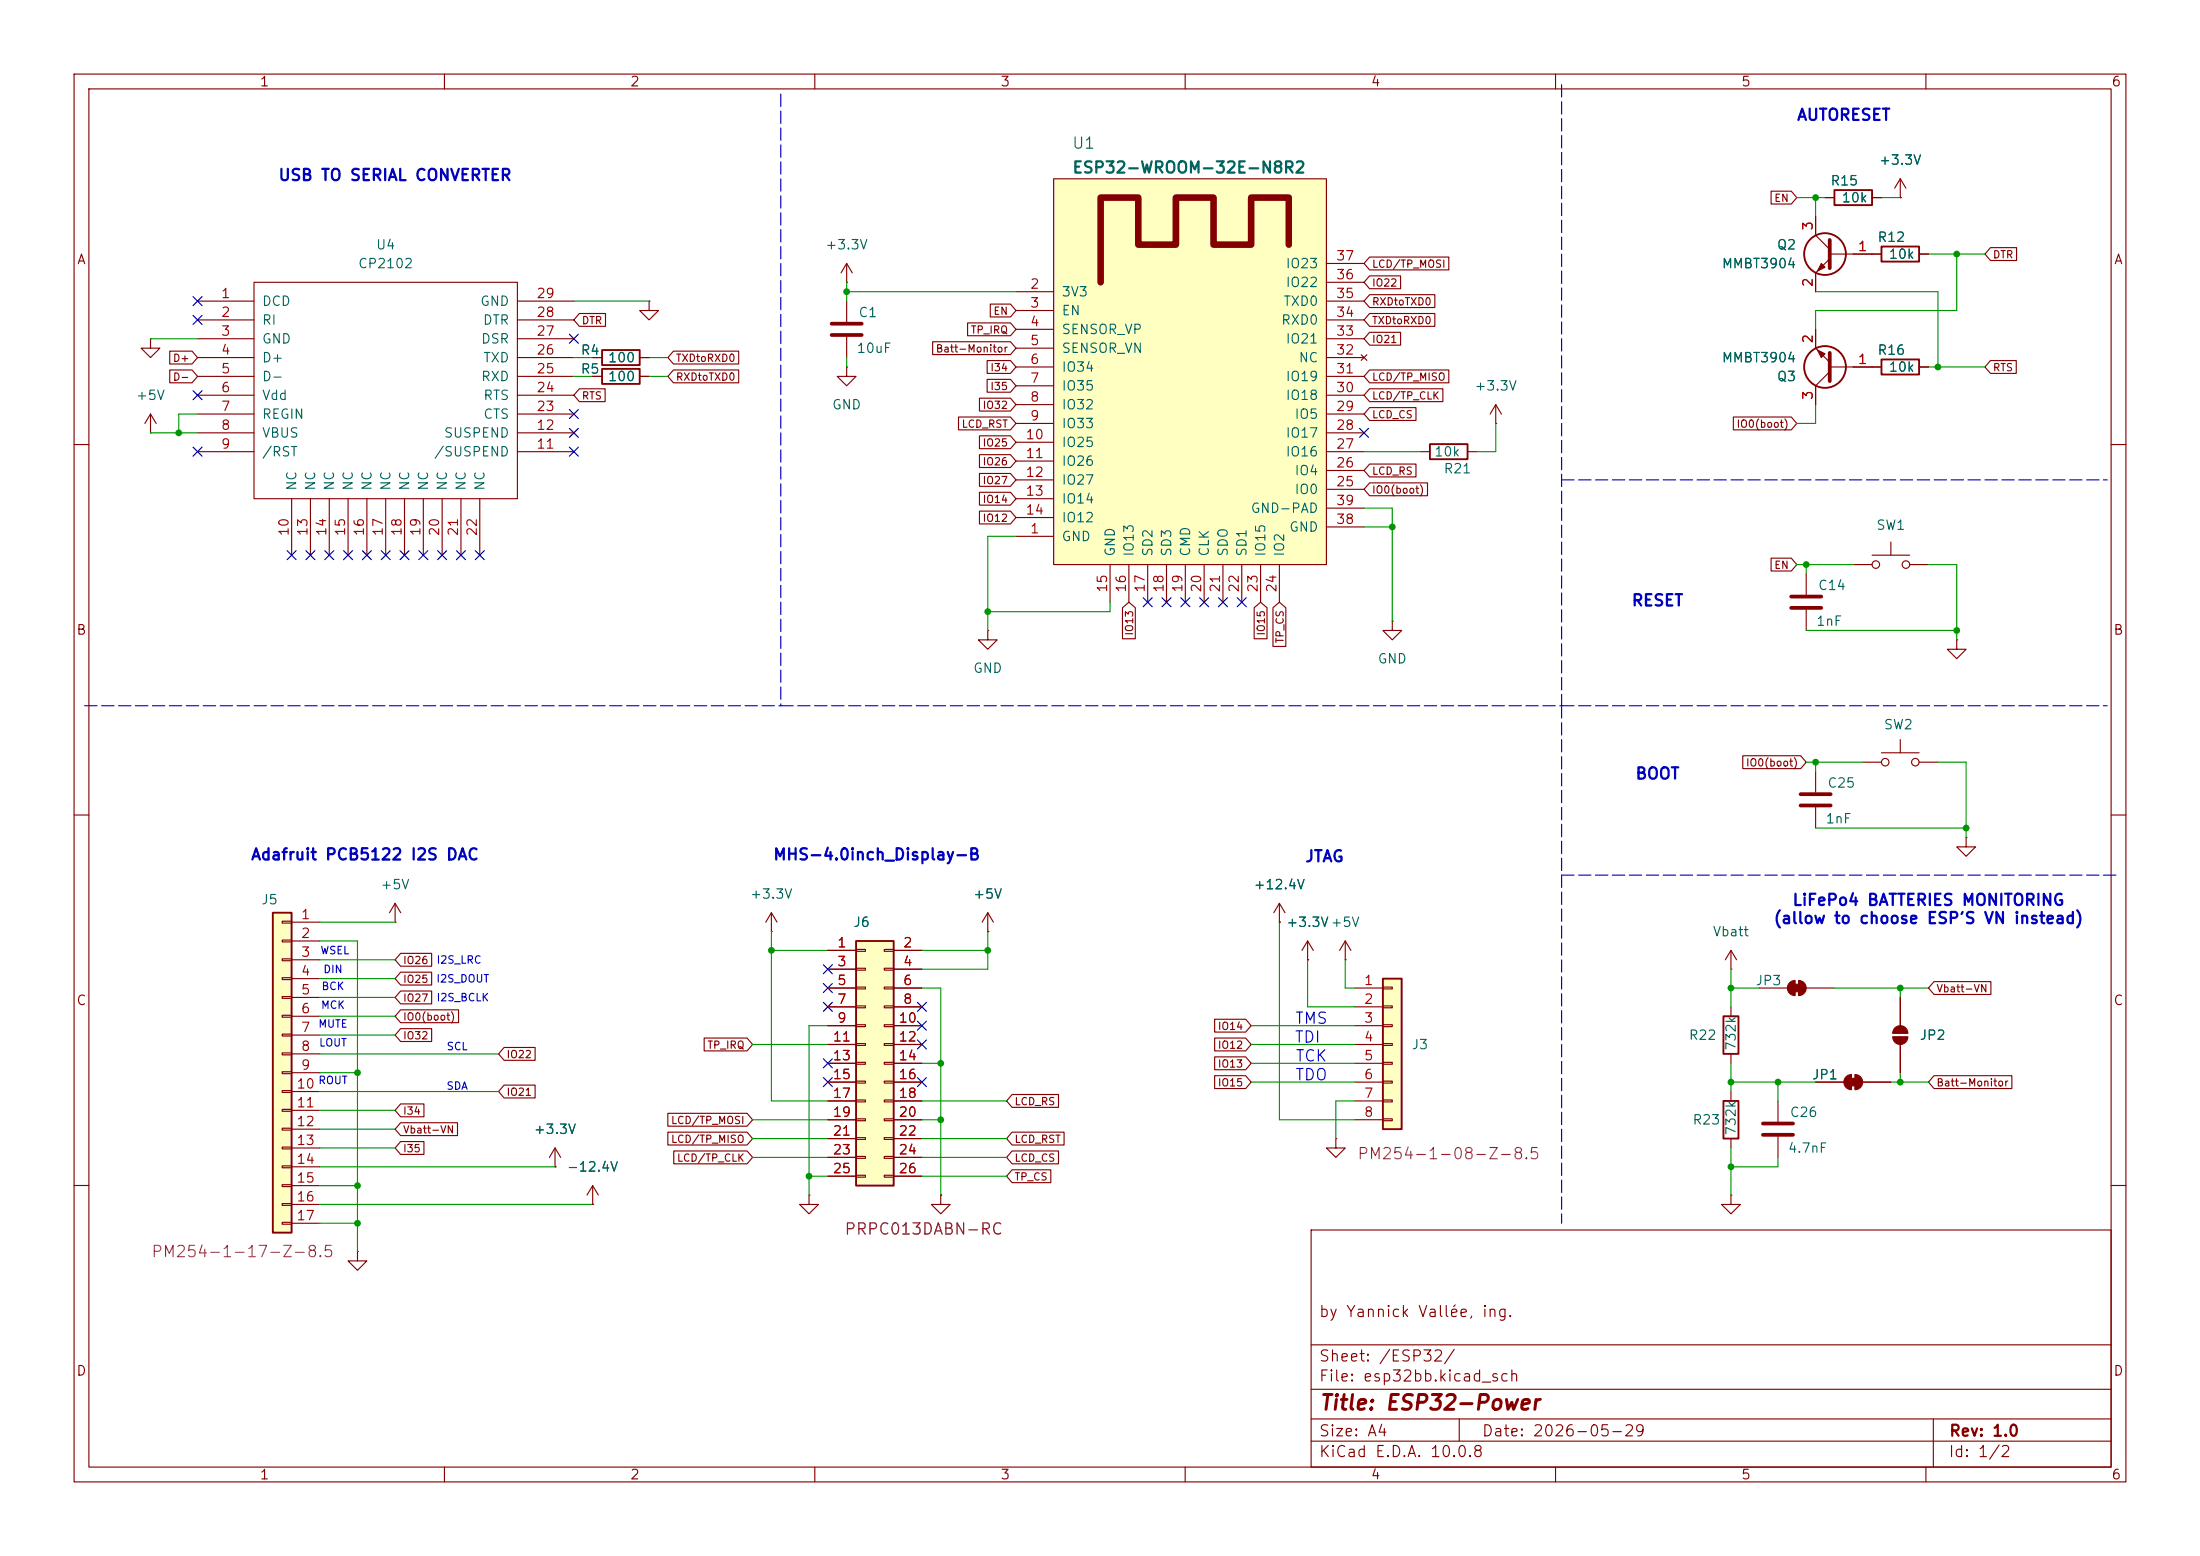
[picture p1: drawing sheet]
<svg xmlns="http://www.w3.org/2000/svg" width="297mm" height="210mm" viewBox="0 0 297 210" stroke-linecap="round" stroke-linejoin="round" font-family="sans-serif">
<g fill="none" stroke="#840000" stroke-width=".15">
<path d="M10 10h277v190h-277zM12 12h273v186h-273zM60 10v2M110 10v2M160 10v2M210 10v2M260 10v2M10 60h2M285 60h2M10 110h2M285 110h2M10 160h2"/>
<path d="M177 166h108v32h-108zM285 160h2M60 198v2M110 198v2M160 198v2M177 194.5h108M177 191.5h108M177 187.5h108M177 181.5h108M197 191.5v3M210 198v2M260 198v2"/>
<path d="M261 191.5v6.5"/>
</g>
<path d="M36.8 123.2h2.6v43.2h-2.6z" fill="#ffffc2"/>
<g fill="none" stroke="#840000" stroke-width=".25">
<path d="M247.6 25.7h5.1v2h-5.1zM254 33.3h5.1v2h-5.1zM81.3 47.2h5.1v2.1h-5.1zM81.3 49.8h5.1v2h-5.1zM254 48.5h5.1v2h-5.1zM36.8 123.2h2.6v43.2h-2.6zM232.7 137.2h2v5h-2zM232.7 148.6h2v5.1h-2z"/>
<circle cx="246.4" cy="34.3" r="2.82"/>
<circle cx="246.4" cy="49.5" r="2.82"/>
</g>
<g fill="none" stroke="#840000" stroke-width=".15">
<path d="M34.3 38.1h35.5v29.2h-35.5zM114.3 38.1h.1M114.3 35.6v2.5M114.3 35.6l-.8 1.2M114.3 35.6l.8 1.2M245.1 29.2v2.6l1.9 1.9M246.4 26.7h1.2M247 34.9l-1.9 1.9v2.6M247 34.3h7M252.7 26.7h1.3M256.5 26.7h.1M256.5 24.1v2.6"/>
<path d="M256.5 24.1l-.7 1.3M256.5 24.1l.8 1.3M259.1 34.3h1.2M20.3 58.4h.1M20.3 45.7v1.3h1.3l-1.3 1.3-1.3-1.3h1.3M20.3 45.7h.1M20.3 55.9l-.7 1.3M20.3 55.9l.8 1.3M20.3 55.9v2.5M26.7 40.6h7.6M26.7 43.2h7.6M26.7 45.7h7.6"/>
<path d="M26.7 48.3h7.6M26.7 50.8h7.6M26.7 53.3h7.6M26.7 55.9h7.6M26.7 58.4h7.6M69.8 40.6h7.7M69.8 43.2h7.7M69.8 45.7h7.7M69.8 48.3h7.7M69.8 50.8h7.7M69.8 53.3h7.7M69.8 55.9h7.7"/>
<path d="M69.8 58.4h7.7M80 48.3h1.3M80 50.8h1.3M86.4 48.3h1.2M86.4 50.8h1.2M87.6 40.6v1.3h1.3l-1.3 1.3-1.2-1.3h1.2M87.6 40.6h.1M114.3 49.5v1.3h1.3l-1.3 1.3-1.3-1.3h1.3M114.3 49.5h.1M114.3 40.6v2.8M114.3 45.5v2.8M201.9 57.2h.1"/>
<path d="M201.9 54.6l-.7 1.3M201.9 54.6l.8 1.3M201.9 54.6v2.6M245.1 44.5v2.5l1.9 1.9M247 50.2l-1.9 1.9v2.5M247 49.5h7M259.1 49.5h1.2M26.7 61h7.6M39.4 67.3v7.6M41.9 67.3v7.6M44.4 67.3v7.6M47 67.3v7.6"/>
<path d="M49.5 67.3v7.6M52.1 67.3v7.6M54.6 67.3v7.6M57.1 67.3v7.6M59.7 67.3v7.6M62.2 67.3v7.6M64.8 67.3v7.6M69.8 61h7.7M243.8 77.5v2.8M250.2 76.2h2.5M252.7 74.9h5.1M255.3 73.2v1.7"/>
<path d="M257.8 76.2h2.5M133.3 85.1v1.3h1.3l-1.3 1.2-1.2-1.2h1.2M133.3 85.1h.1M243.8 82.3v2.8M256.5 99.8v1.8M264.2 86.4v1.2h1.2l-1.2 1.3-1.3-1.3h1.3M264.2 86.4h.1M245.1 104.1v2.8M245.1 109v2.8M251.5 102.9h2.5M254 101.6h5.1M259.1 102.9h2.5"/>
<path d="M265.4 113v1.3h1.3l-1.3 1.3-1.2-1.3h1.2M265.4 113h.1M38.1 124.3h1.3v.3h-1.3zM38.1 126.9h1.3v.2h-1.3zM38.1 129.4h1.3v.3h-1.3zM38.1 132h1.3v.2h-1.3zM38.1 134.5h1.3v.2h-1.3zM38.1 137h1.3v.3h-1.3zM38.1 139.6h1.3v.2h-1.3zM39.4 124.5h3.8M39.4 127h3.8M39.4 129.5h3.8"/>
<path d="M39.4 132.1h3.8M39.4 134.6h3.8M39.4 137.2h3.8M39.4 139.7h3.8M104.1 125.7h.1M104.1 123.2l-.7 1.3M104.1 123.2l.8 1.3M104.1 123.2v2.5M133.3 125.7h.1M133.3 123.2l-.7 1.3M133.3 123.2l.8 1.3M133.3 123.2v2.5"/>
<path d="M172.7 124.5h.1M172.7 121.9l-.7 1.3M172.7 121.9l.8 1.3M172.7 121.9v2.6M176.5 129.5h.1M176.5 127l-.7 1.3M176.5 127l.8 1.3M176.5 127v2.5M181.6 129.5h.1M181.6 127l-.8 1.3M181.6 127l.8 1.3M181.6 127v2.5"/>
<path d="M233.7 130.8h.1M233.7 128.3v2.5M233.7 135.9v1.3M233.7 128.3l-.8 1.2M233.7 128.3l.7 1.2M237.5 133.4h3.8M242.3 132.3v2.1M242.8 132.3v2.1M243.8 133.4h3.8M255.5 140h2.1M255.5 139.4h2.1M256.5 134.6v3.8"/>
<path d="M38.1 142.1h1.3v.3h-1.3zM38.1 144.7h1.3v.2h-1.3zM38.1 147.2h1.3v.2h-1.3zM38.1 149.7h1.3v.3h-1.3zM38.1 152.3h1.3v.2h-1.3zM38.1 154.8h1.3v.3h-1.3zM38.1 157.4h1.3v.2h-1.3zM38.1 159.9h1.3v.2h-1.3zM39.4 142.2h3.8M39.4 144.8h3.8M39.4 147.3h3.8M39.4 149.9h3.8"/>
<path d="M39.4 152.4h3.8M39.4 154.9h3.8M39.4 157.5h3.8M74.9 157.5h.1M74.9 154.9l-.7 1.3M74.9 154.9l.8 1.3M74.9 154.9v2.6M233.7 142.2v1.3M233.7 147.3v1.3M233.7 153.7v1.2M240 148.6v2.8M240 153.4v2.8"/>
<path d="M245.1 146.1h3.8M249.9 145v2.1M250.4 145v2.1M251.5 146.1h3.8M256.5 141v3.8M38.1 162.4h1.3v.3h-1.3zM38.1 165h1.3v.2h-1.3zM39.4 160h3.8M39.4 162.6h3.8M39.4 165.1h3.8M48.3 168.9v1.3h1.2l-1.2 1.3-1.3-1.3h1.3M48.3 168.9h.1"/>
<path d="M80 162.6h.1M80 160l-.8 1.3M80 160l.8 1.3M80 160v2.6M233.7 161.3v1.3h1.2l-1.2 1.2-1.3-1.2h1.3M233.7 161.3h.1"/>
<circle cx="253.2" cy="76.2" r=".51"/>
<circle cx="257.3" cy="76.2" r=".51"/>
<circle cx="254.5" cy="102.9" r=".51"/>
<circle cx="258.6" cy="102.9" r=".51"/>
</g>
<path d="M247 32.4v3.8M112.3 43.7h4M112.3 45.2h4M247 47.6v3.8M241.8 80.5h4.1M241.8 82h4.1M243.1 107.2h4M243.1 108.7h4M238 151.6h4.1M238 153.2h4.1" fill="none" stroke="#840000" stroke-width=".51"/>
<g fill="#840000" stroke="#840000" stroke-width=".15">
<path d="M242.1 132.8h1v1.1h-1z"/>
<path d="M241.6 132.6l.4-.2 .3-.1v2.1a1.02 1.02 0 0 1-.9-.7 1.02 1.02 0 0 1 .2-1.1z"/>
<path d="M242.8 132.3a1.02 1.02 0 0 1 1 1.1 1.02 1.02 0 0 1-1 1z"/>
<path d="M249.7 145.5h1v1.1h-1z"/>
<path d="M249.2 145.3l.4-.2 .3-.1v2.1a1.02 1.02 0 0 1-.9-.7 1.02 1.02 0 0 1 .2-1.1z"/>
<path d="M250.4 145a1.02 1.02 0 0 1 1.1 1.1 1.02 1.02 0 0 1-1.1 1z"/>
<path d="M255.5 140h2.1a1.02 1.02 0 0 1-1.1 1 1.02 1.02 0 0 1-1-1z"/>
<path d="M255.8 138.7a1.02 1.02 0 0 1 1.1-.2 1.02 1.02 0 0 1 .7 .9h-2.1l.1-.4z"/>
<path d="M245.4 47.2l1 .6-.5 .5z"/>
<path d="M245.9 35.6l.5 .5-1 .5z"/>
</g>
<path d="M142.2 24.1h36.9v52.1h-36.9z" fill="#ffffc2"/>
<g fill="none" stroke="#840000" stroke-width=".15">
<path d="M137.2 39.4h5M142.2 24.1h36.9v52.1h-36.9zM179.1 38.1h5M179.1 35.6h5M137.2 41.9h5M137.2 44.5h5M137.2 47h5M137.2 49.5h5M137.2 52.1h5M137.2 54.6h5M137.2 57.2h5M137.2 59.7h5"/>
<path d="M179.1 58.4h5M179.1 55.9h5M179.1 53.3h5M179.1 50.8h5M179.1 48.3h5M179.1 45.7h5M179.1 43.2h5M179.1 40.6h5M183.8 47.9l.7 .7M184.5 47.9l-.7 .7M137.2 72.4h5M137.2 62.2h5"/>
<path d="M137.2 64.8h5M137.2 67.3h5M137.2 69.9h5M149.9 76.2v5.1M152.4 76.2v5.1M154.9 76.2v5.1M157.5 76.2v5.1M160 76.2v5.1M162.6 76.2v5.1M165.1 76.2v5.1M167.6 76.2v5.1M170.2 76.2v5.1"/>
<path d="M172.7 76.2v5.1M179.1 66h5M179.1 63.5h5M179.1 61h5M179.1 71.1h5M179.1 68.6h5M191.8 61h1.2M198.1 61h1.3M188 83.8v1.3h1.2l-1.2 1.3-1.3-1.3h1.3M188 83.8h.1M53.3 124.5h.1M53.3 121.9l-.7 1.3"/>
<path d="M53.3 121.9l.8 1.3M53.3 121.9v2.6M180.3 153.7v1.2h1.3l-1.3 1.3-1.2-1.3h1.2M180.3 153.7h.1M109.2 161.3v1.3h1.3l-1.3 1.2-1.3-1.2h1.3M109.2 161.3h.1"/>
</g>
<path d="M174 33v-6.3h-5.1v6.3h-5.1v-6.3h-5.1v6.3h-5v-6.3h-5.1v11.4" fill="none" stroke="#840000" stroke-width=".89"/>
<path d="M193 59.9h5.1v2.1h-5.1z" fill="none" stroke="#840000" stroke-width=".25"/>
<path d="M115.6 127h5v33h-5z" fill="#ffffc2"/>
<path d="M115.6 127h5v33h-5z" fill="none" stroke="#840000" stroke-width=".25"/>
<g fill="none" stroke="#840000" stroke-width=".15">
<path d="M111.8 128.3h3.8M111.8 130.8h3.8M111.8 133.4h3.8M111.8 135.9h3.8M111.8 138.4h3.8M115.6 128.1h1.2v.3h-1.2zM115.6 130.7h1.2v.2h-1.2zM115.6 133.2h1.2v.3h-1.2zM115.6 135.8h1.2v.2h-1.2zM115.6 138.3h1.2v.3h-1.2zM119.4 128.1h1.2v.3h-1.2zM119.4 130.7h1.2v.2h-1.2z"/>
<path d="M119.4 133.2h1.2v.3h-1.2zM119.4 135.8h1.2v.2h-1.2zM119.4 138.3h1.2v.3h-1.2zM120.6 128.3h3.9M120.6 130.8h3.9M120.6 133.4h3.9M120.6 135.9h3.9M120.6 138.4h3.9M111.8 141h3.8M111.8 143.5h3.8M111.8 146.1h3.8M111.8 148.6h3.8"/>
<path d="M111.8 151.1h3.8M111.8 153.7h3.8M111.8 156.2h3.8M111.8 158.8h3.8M115.6 140.8h1.2v.3h-1.2zM115.6 143.4h1.2v.2h-1.2zM115.6 145.9h1.2v.3h-1.2zM115.6 148.5h1.2v.2h-1.2zM115.6 151h1.2v.3h-1.2zM115.6 153.5h1.2v.3h-1.2zM115.6 156.1h1.2v.2h-1.2zM115.6 158.6h1.2v.3h-1.2z"/>
<path d="M119.4 140.8h1.2v.3h-1.2zM119.4 143.4h1.2v.2h-1.2zM119.4 145.9h1.2v.3h-1.2zM119.4 148.5h1.2v.2h-1.2zM119.4 151h1.2v.3h-1.2zM119.4 153.5h1.2v.3h-1.2zM119.4 156.1h1.2v.2h-1.2zM119.4 158.6h1.2v.3h-1.2zM120.6 141h3.9M120.6 143.5h3.9M120.6 146.1h3.9M120.6 148.6h3.9"/>
<path d="M120.6 151.1h3.9M120.6 153.7h3.9M120.6 156.2h3.9M120.6 158.8h3.9M127 161.3v1.3h1.3l-1.3 1.2-1.3-1.2h1.3M127 161.3h.1"/>
</g>
<path d="M186.7 132.1h2.5v20.3h-2.5z" fill="#ffffc2"/>
<path d="M186.7 132.1h2.5v20.3h-2.5z" fill="none" stroke="#840000" stroke-width=".25"/>
<g fill="none" stroke="#840000" stroke-width=".15">
<path d="M184.9 34.7h10.7v1.7h-10.7l-.8-.8zM184.9 37.2h4.2v1.8h-4.2l-.8-.9zM184.9 39.8h8.8v1.7h-8.8l-.8-.9zM239.1 25.8h2.7l.8 .9-.8 .8h-2.7zM245.1 29.2v2.6M245.1 36.8v2.6M246.4 26.7h1.2M250.2 34.3h3.8M252.7 26.7h1.3M256.5 26.7h.1M259.1 34.3h1.2M268.7 33.4h3.5v1.8h-3.5l-.7-.9z"/>
<path d="M22.9 49.9h3l.8 .9-.8 .9h-3zM22.9 47.4h3l.8 .9-.8 .8h-3zM78.2 42.3h3.5v1.7h-3.5l-.7-.8zM78.2 52.5h3.5v1.7h-3.5l-.7-.9zM80 50.8h1.3M80 48.3h1.3M86.4 50.8h1.2M86.4 48.3h1.2M90.9 47.4h8.8v1.7h-8.8l-.7-.8zM90.9 49.9h8.8v1.8h-8.8l-.7-.9zM125.9 46.1h10.5l.8 .9-.8 .9h-10.5zM129.4 56.3h7l.8 .9-.8 .8h-7z"/>
<path d="M130.6 43.6h5.8l.8 .9-.8 .8h-5.8zM132.2 58.8h4.2l.8 .9-.8 .9h-4.2zM132.2 53.7h4.2l.8 .9-.8 .9h-4.2zM133.3 51.2h3.1l.8 .9-.8 .8h-3.1zM133.3 48.7h3.1l.8 .8-.8 .9h-3.1zM133.7 41h2.7l.8 .9-.8 .9h-2.7zM184.9 49.9h10.7v1.8h-10.7l-.8-.9zM184.9 52.5h9.9v1.7h-9.9l-.8-.9zM184.9 55h6.3v1.7h-6.3l-.8-.8zM184.9 42.3h8.8v1.7h-8.8l-.8-.8zM184.9 44.9h4.2v1.7h-4.2l-.8-.9zM234 56.3h7.8l.8 .9-.8 .8h-7.8z"/>
<path d="M245.1 44.5v2.5M245.1 52.1v2.5M250.2 49.5h3.8M259.1 49.5h1.2M268.7 48.7h3.5v1.7h-3.5l-.7-.9zM132.2 61.4h4.2l.8 .8-.8 .9h-4.2zM132.2 66.4h4.2l.8 .9-.8 .9h-4.2zM132.2 69h4.2l.8 .9-.8 .8h-4.2zM132.2 63.9h4.2l.8 .9-.8 .8h-4.2zM184.9 62.6h6.3v1.8h-6.3l-.8-.9zM184.9 65.2h7.8v1.7h-7.8l-.8-.9zM239.1 75.3h2.7l.8 .9-.8 .9h-2.7z"/>
<path d="M151.5 82l.9-.7 .9 .7v4.2h-1.8zM169.3 82l.9-.7 .8 .7v4.2h-1.7zM171.9 82l.8-.7 .9 .7v5.2h-1.7zM235.3 102h7.8l.7 .9-.7 .8h-7.8zM54.1 136.3h7.8v1.7h-7.8l-.8-.8zM54.1 138.8h4.2v1.8h-4.2l-.8-.9zM54.1 133.8h4.2v1.7h-4.2l-.8-.9zM54.1 128.7h4.2v1.7h-4.2l-.8-.9zM54.1 131.2h4.2v1.7h-4.2l-.8-.8zM111.8 133.4h3.8M111.8 135.9h3.8M111.8 138.4h3.8"/>
<path d="M111.8 128.3h3.8M111.8 130.8h3.8M120.6 133.4h3.9M120.6 135.9h3.9M120.6 138.4h3.9M120.6 128.3h3.9M120.6 130.8h3.9M133.3 125.7h.1M164 137.6h4.2l.7 .8-.7 .9h-4.2zM172.7 124.5h.1M176.5 129.5h.1M182.9 133.4h3.8"/>
<path d="M182.9 135.9h3.8M182.9 138.4h3.8M186.7 133.2h1.3v.3h-1.3zM186.7 135.8h1.3v.2h-1.3zM186.7 138.3h1.3v.3h-1.3zM256.5 134.6v3.8M261.1 132.5h7.7v1.7h-7.7l-.8-.8zM54.1 154.1h3.1v1.7h-3.1l-.8-.9zM54.1 151.5h7.7v1.8h-7.7l-.8-.9zM54.1 149h3.1v1.7h-3.1l-.8-.8zM68.1 141.4h4.1v1.7h-4.1l-.8-.9zM68.1 146.5h4.1v1.7h-4.1l-.8-.9z"/>
<path d="M74.9 157.5h.1M90.2 150.3h10.7l.7 .8-.7 .9h-10.7zM90.2 152.8h10.7l.7 .9-.7 .8h-10.7zM91 155.3h9.9l.7 .9-.7 .9h-9.9zM95.1 140.1h5.8l.7 .9-.7 .8h-5.8zM111.8 141h3.8M111.8 143.5h3.8M111.8 146.1h3.8M111.8 148.6h3.8M111.8 151.1h3.8M111.8 153.7h3.8M111.8 156.2h3.8"/>
<path d="M111.8 158.8h3.8M120.6 141h3.9M120.6 143.5h3.9M120.6 146.1h3.9M120.6 148.6h3.9M120.6 151.1h3.9M120.6 153.7h3.9M120.6 156.2h3.9M120.6 158.8h3.9M136.6 147.7h6.3v1.8h-6.3l-.7-.9zM136.6 155.3h6.3v1.8h-6.3l-.7-.9zM136.6 157.9h5.3v1.7h-5.3l-.7-.8z"/>
<path d="M136.6 152.8h7.1v1.7h-7.1l-.7-.8zM164 140.1h4.2l.7 .9-.7 .8h-4.2zM164 142.6h4.2l.7 .9-.7 .9h-4.2zM164 145.2h4.2l.7 .9-.7 .8h-4.2zM182.9 141h3.8M182.9 143.5h3.8M182.9 146.1h3.8M182.9 148.6h3.8M182.9 151.1h3.8M186.7 140.8h1.3v.3h-1.3zM186.7 143.4h1.3v.2h-1.3zM186.7 145.9h1.3v.3h-1.3z"/>
<path d="M186.7 148.5h1.3v.2h-1.3zM186.7 151h1.3v.3h-1.3zM245.1 146.1h3.8M251.5 146.1h3.8M256.5 141v3.8M261.1 145.2h10.5v1.7h-10.5l-.8-.8zM80 162.6h.1M127 161.3h.1"/>
</g>
<path d="M105.4 12.7v82.6M210.8 11.4v83.9M210.8 64.8h73.7M11.4 95.3h94M105.4 95.3h105.4M210.8 95.3v22.8M210.8 95.3h73.7M210.8 118.1h74.9M210.8 118.1v47" fill="none" stroke="#0000c2" stroke-width=".15" stroke-dasharray="1.7 .6"/>
<g fill="none" stroke="#009600" stroke-width=".15">
<path d="M114.3 38.1v2.5M114.3 39.4h22.9M242.6 26.7h3.8M245.1 39.4h16.5v10.1M245.1 26.7v2.5M254 26.7h2.5M260.3 34.3h7.7M264.2 34.3v7.6h-19.1v2.6M20.3 45.7h6.4M20.3 58.4h6.4M26.7 55.9h-2.6v2.5M77.5 48.3h2.5"/>
<path d="M77.5 50.8h2.5M77.5 40.6h10.1M87.6 48.3h2.6M87.6 50.8h2.6M114.3 48.3v1.2M201.9 57.2v3.8h-2.5M245.1 54.6v2.6h-2.5M260.3 49.5h7.7M137.2 72.4h-3.9v12.7M184.1 68.6h3.9v15.2M184.1 71.1h3.9M184.1 61h7.7"/>
<path d="M242.6 76.2h7.6M243.8 76.2v1.3M260.3 76.2h3.9v10.2M149.9 81.3v1.3h-16.6M243.8 85.1h20.4M243.8 102.9h7.7M245.1 102.9v1.2M245.1 111.8h20.3M261.6 102.9h3.8v10.1M43.2 132.1h10.1M43.2 124.5h10.1M43.2 134.6h10.1"/>
<path d="M43.2 129.5h10.1M43.2 127h5.1v41.9M43.2 137.2h10.1M43.2 139.7h10.1M104.1 125.7v22.9h7.7M104.1 128.3h7.7M111.8 138.4h-2.6v22.9M124.5 133.4h2.5v27.9M124.5 128.3h8.8M133.3 125.7v5.1h-8.8M168.9 138.4h14M172.7 124.5v26.6h10.2"/>
<path d="M176.5 129.5v6.4h6.4M181.6 129.5v3.9h1.3M233.7 133.4h3.8M233.7 130.8v5.1M247.6 133.4h12.7M256.5 133.4v1.2M43.2 157.5h31.7M43.2 147.3h24.1M43.2 142.2h24.1M43.2 152.4h10.1M43.2 154.9h10.1M43.2 149.9h10.1"/>
<path d="M43.2 144.8h5.1M101.6 151.1h10.2M101.6 153.7h10.2M101.6 156.2h10.2M101.6 141h10.2M109.2 158.8h2.6M124.5 151.1h2.5M124.5 148.6h11.4M124.5 158.8h11.4M124.5 153.7h11.4M124.5 156.2h11.4M124.5 143.5h2.5"/>
<path d="M168.9 146.1h14M168.9 141h14M168.9 143.5h14M182.9 148.6h-2.6v5.1M233.7 143.5v3.8M233.7 154.9v6.4M233.7 146.1h11.4M240 156.2v1.3h-6.3M240 146.1v2.5M255.3 146.1h5M256.5 144.8v1.3M43.2 160h5.1"/>
<path d="M43.2 165.1h5.1M43.2 162.6h36.8"/>
</g>
<g fill="none" stroke="#000084" stroke-width=".15">
<path d="M26.1 52.7l1.2 1.2M26.1 42.6l1.2 1.2M26.1 40l1.2 1.2M27.3 52.7l-1.2 1.2M27.3 42.6l-1.2 1.2M27.3 40l-1.2 1.2M76.9 45.1l1.2 1.2M76.9 55.3l1.2 1.2M76.9 57.8l1.2 1.2M78.1 45.1l-1.2 1.2M78.1 55.3l-1.2 1.2M78.1 57.8l-1.2 1.2"/>
<path d="M183.5 57.8l1.3 1.2M184.8 57.8l-1.3 1.2M26.1 60.4l1.2 1.2M27.3 60.4l-1.2 1.2M38.8 74.3l1.2 1.2M40 74.3l-1.2 1.2M41.3 74.3l1.2 1.2M42.5 74.3l-1.2 1.2M43.8 74.3l1.3 1.2M45.1 74.3l-1.3 1.2M46.4 74.3l1.2 1.2M47.6 74.3l-1.2 1.2"/>
<path d="M48.9 74.3l1.2 1.2M50.1 74.3l-1.2 1.2M51.5 74.3l1.2 1.2M52.7 74.3l-1.2 1.2M54 74.3l1.2 1.2M55.2 74.3l-1.2 1.2M56.5 74.3l1.3 1.2M57.8 74.3l-1.3 1.2M59.1 74.3l1.2 1.2M60.3 74.3l-1.2 1.2M61.6 74.3l1.2 1.2M62.8 74.3l-1.2 1.2"/>
<path d="M64.2 74.3l1.2 1.2M65.4 74.3l-1.2 1.2M76.9 60.4l1.2 1.2M78.1 60.4l-1.2 1.2M154.3 80.7l1.2 1.2M155.5 80.7l-1.2 1.2M156.9 80.7l1.2 1.2M158.1 80.7l-1.2 1.2M159.4 80.7l1.2 1.2M160.6 80.7l-1.2 1.2M162 80.7l1.2 1.2M163.2 80.7l-1.2 1.2"/>
<path d="M164.5 80.7l1.2 1.2M165.7 80.7l-1.2 1.2M167 80.7l1.2 1.2M168.2 80.7l-1.2 1.2M111.2 135.3l1.2 1.2M111.2 132.7l1.2 1.3M111.2 130.2l1.2 1.2M112.4 135.3l-1.2 1.2M112.4 132.7l-1.2 1.3M112.4 130.2l-1.2 1.2M123.9 137.8l1.2 1.2M123.9 135.3l1.2 1.2"/>
<path d="M125.1 137.8l-1.2 1.2M125.1 135.3l-1.2 1.2M111.2 145.4l1.2 1.3M111.2 142.9l1.2 1.2M112.4 145.4l-1.2 1.3M112.4 142.9l-1.2 1.2M123.9 145.4l1.2 1.3M123.9 140.4l1.2 1.2M125.1 140.4l-1.2 1.2M125.1 145.4l-1.2 1.3"/>
</g>
<g fill="#009600">
<circle cx="127" cy="143.5" r=".46"/>
<circle cx="127" cy="151.1" r=".46"/>
<circle cx="104.1" cy="128.3" r=".46"/>
<circle cx="109.2" cy="158.8" r=".46"/>
<circle cx="48.3" cy="144.8" r=".46"/>
<circle cx="48.3" cy="160" r=".46"/>
<circle cx="48.3" cy="165.1" r=".46"/>
<circle cx="24.1" cy="58.4" r=".46"/>
<circle cx="114.3" cy="39.4" r=".46"/>
<circle cx="245.1" cy="102.9" r=".46"/>
<circle cx="233.7" cy="133.4" r=".46"/>
<circle cx="133.3" cy="128.3" r=".46"/>
<circle cx="264.2" cy="34.3" r=".46"/>
<circle cx="243.8" cy="76.2" r=".46"/>
<circle cx="264.2" cy="85.1" r=".46"/>
<circle cx="245.1" cy="26.7" r=".46"/>
<circle cx="261.6" cy="49.5" r=".46"/>
<circle cx="265.4" cy="111.8" r=".46"/>
<circle cx="233.7" cy="146.1" r=".46"/>
<circle cx="240" cy="146.1" r=".46"/>
<circle cx="256.5" cy="133.4" r=".46"/>
<circle cx="233.7" cy="157.5" r=".46"/>
<circle cx="256.5" cy="146.1" r=".46"/>
<circle cx="188" cy="71.1" r=".46"/>
<circle cx="133.3" cy="82.6" r=".46"/>
</g>
<text font-size="2" fill="#840000" x="178" y="190.8">Title: ESP32-Power</text>
<g font-size="1.5" fill="#0000c2">
<text x="242.5" y="16.6">AUTORESET</text>
<text x="37.5" y="24.8">USB TO SERIAL CONVERTER</text>
<text x="220.2" y="82.2">RESET</text>
<text x="220.7" y="105.5">BOOT</text>
<text x="33.8" y="116.5">Adafruit PCB5122 I2S DAC</text>
<text x="104.3" y="116.5">MHS-4.0inch_Display-B</text>
<text x="176.1" y="116.7">JTAG</text>
<text x="239.3" y="125.1">(allow to choose ESP'S VN instead)</text>
<text x="241.9" y="122.6">LiFePo4 BATTERIES MONITORING</text>
<text x="174.7" y="141.1">TDI</text>
<text x="174.7" y="138.6">TMS</text>
<text x="174.8" y="143.7">TCK</text>
<text x="174.7" y="146.2">TDO</text>
</g>
<g font-size="1.5" fill="#006464">
<text x="144.6" y="20.5">U1</text>
<text x="144.7" y="23.8">ESP32-WROOM-32E-N8R2</text>
</g>
<g font-size="1.5" fill="#840084">
<text x="183.1" y="156.9">PM254-1-08-Z-8.5</text>
<text x="113.9" y="167">PRPC013DABN-RC</text>
<text x="20.3" y="170.1">PM254-1-17-Z-8.5</text>
</g>
<g font-size="1.5" fill="#840000">
<text x="178" y="178.1">by Yannick Vallée, ing.</text>
<text x="178" y="184.1">Sheet: /ESP32/</text>
<text x="178" y="186.8">File: esp32bb.kicad_sch</text>
<text x="178" y="197">KiCad E.D.A. 10.0.8</text>
<text x="178" y="194.2">Size: A4</text>
<text x="200" y="194.2">Date: 2026-05-29</text>
<text x="263" y="197">Id: 1/2</text>
<text x="263" y="194.2">Rev: 1.0</text>
</g>
<g font-size="1.3" fill="#840000">
<text x="35" y="12">1</text>
<text x="85" y="12">2</text>
<text x="135" y="12">3</text>
<text x="185" y="12">4</text>
<text x="235" y="12">5</text>
<text x="285" y="12">6</text>
<text x="10.3" y="36">A</text>
<text x="285.3" y="36">A</text>
<text x="10.2" y="86">B</text>
<text x="285.2" y="86">B</text>
<text x="10.2" y="136">C</text>
<text x="285.2" y="136">C</text>
<text x="10.2" y="186">D</text>
<text x="285.2" y="186">D</text>
<text x="35" y="200">1</text>
<text x="85" y="200">2</text>
<text x="135" y="200">3</text>
<text x="185" y="200">4</text>
<text x="235" y="200">5</text>
<text x="285" y="200">6</text>
</g>
<g font-size="1.3" fill="#006464">
<text x="253.6" y="22.6">+3.3V</text>
<text x="247" y="25.3">R15</text>
<text x="248.5" y="27.6">10k</text>
<text x="50.7" y="34">U4</text>
<text x="111.3" y="34">+3.3V</text>
<text x="239.8" y="34">Q2</text>
<text x="253.4" y="33">R12</text>
<text x="254.9" y="35.3">10k</text>
<text x="35.3" y="41.6">DCD</text>
<text x="48.3" y="36.5">CP2102</text>
<text x="64.7" y="41.6">GND</text>
<text x="143.2" y="40.3">3V3</text>
<text x="173.2" y="41.6">TXD0</text>
<text x="173.5" y="39.1">IO22</text>
<text x="173.5" y="36.5">IO23</text>
<text x="232.4" y="36.5">MMBT3904</text>
<text x="35.3" y="44.1">RI</text>
<text x="35.3" y="46.7">GND</text>
<text x="64.9" y="46.7">DSR</text>
<text x="65.1" y="44.1">DTR</text>
<text x="115.6" y="48">10uF</text>
<text x="115.8" y="43.1">C1</text>
<text x="143.2" y="42.9">EN</text>
<text x="143.2" y="45.4">SENSOR_VP</text>
<text x="143.2" y="48">SENSOR_VN</text>
<text x="172.9" y="44.1">RXD0</text>
<text x="173.5" y="46.7">IO21</text>
<text x="35.3" y="49.2">D+</text>
<text x="35.3" y="51.8">D-</text>
<text x="64.9" y="51.8">RXD</text>
<text x="65.2" y="49.2">TXD</text>
<text x="78.3" y="48.2">R4</text>
<text x="78.3" y="50.7">R5</text>
<text x="82" y="49.2">100</text>
<text x="82" y="51.8">100</text>
<text x="143.2" y="50.5">IO34</text>
<text x="143.2" y="53">IO35</text>
<text x="173.5" y="51.8">IO19</text>
<text x="175.2" y="49.2">NC</text>
<text x="199" y="53">+3.3V</text>
<text x="232.4" y="49.2">MMBT3904</text>
<text x="239.8" y="51.8">Q3</text>
<text x="253.4" y="48.2">R16</text>
<text x="254.9" y="50.5">10k</text>
<text x="18.3" y="54.3">+5V</text>
<text x="35.3" y="54.3">Vdd</text>
<text x="35.3" y="56.8">REGIN</text>
<text x="35.3" y="59.4">VBUS</text>
<text x="59.8" y="59.4">SUSPEND</text>
<text x="65.2" y="56.8">CTS</text>
<text x="65.2" y="54.3">RTS</text>
<text x="112.2" y="55.6">GND</text>
<text x="143.2" y="55.6">IO32</text>
<text x="143.2" y="58.1">IO33</text>
<text x="173.5" y="59.4">IO17</text>
<text x="173.5" y="54.3">IO18</text>
<text x="174.7" y="56.8">IO5</text>
<text x="35.3" y="61.9">/RST</text>
<text x="58.5" y="61.9">/SUSPEND</text>
<text x="143.2" y="60.7">IO25</text>
<text x="143.2" y="63.2">IO26</text>
<text x="143.2" y="65.7">IO27</text>
<text x="173.5" y="61.9">IO16</text>
<text x="174.7" y="64.5">IO4</text>
<text x="193.5" y="61.9">10k</text>
<text x="194.8" y="64.2">R21</text>
<text x="40.3" y="66.3" transform="rotate(-90 40.3 66.3)">NC</text>
<text x="42.9" y="66.3" transform="rotate(-90 42.9 66.3)">NC</text>
<text x="45.4" y="66.3" transform="rotate(-90 45.4 66.3)">NC</text>
<text x="48" y="66.3" transform="rotate(-90 48 66.3)">NC</text>
<text x="50.5" y="66.3" transform="rotate(-90 50.5 66.3)">NC</text>
<text x="53" y="66.3" transform="rotate(-90 53 66.3)">NC</text>
<text x="55.6" y="66.3" transform="rotate(-90 55.6 66.3)">NC</text>
<text x="58.1" y="66.3" transform="rotate(-90 58.1 66.3)">NC</text>
<text x="60.7" y="66.3" transform="rotate(-90 60.7 66.3)">NC</text>
<text x="63.2" y="66.3" transform="rotate(-90 63.2 66.3)">NC</text>
<text x="65.7" y="66.3" transform="rotate(-90 65.7 66.3)">NC</text>
<text x="143.2" y="68.3">IO14</text>
<text x="143.2" y="70.8">IO12</text>
<text x="168.8" y="69.5">GND-PAD</text>
<text x="174.7" y="67">IO0</text>
<text x="253.2" y="71.8">SW1</text>
<text x="143.2" y="73.4">GND</text>
<text x="150.8" y="75.2" transform="rotate(-90 150.8 75.2)">GND</text>
<text x="153.4" y="75.2" transform="rotate(-90 153.4 75.2)">IO13</text>
<text x="155.9" y="75.2" transform="rotate(-90 155.9 75.2)">SD2</text>
<text x="158.4" y="75.2" transform="rotate(-90 158.4 75.2)">SD3</text>
<text x="161" y="75.2" transform="rotate(-90 161 75.2)">CMD</text>
<text x="163.5" y="75.2" transform="rotate(-90 163.5 75.2)">CLK</text>
<text x="166.1" y="75.2" transform="rotate(-90 166.1 75.2)">SDO</text>
<text x="168.6" y="75.2" transform="rotate(-90 168.6 75.2)">SD1</text>
<text x="171.1" y="75.2" transform="rotate(-90 171.1 75.2)">IO15</text>
<text x="173.7" y="75.2" transform="rotate(-90 173.7 75.2)">IO2</text>
<text x="174" y="72.1">GND</text>
<text x="245.3" y="80">C14</text>
<text x="185.9" y="89.9">GND</text>
<text x="245.1" y="84.8">1nF</text>
<text x="131.3" y="91.1">GND</text>
<text x="254.2" y="98.8">SW2</text>
<text x="246.6" y="106.6">C25</text>
<text x="246.4" y="111.5">1nF</text>
<text x="35.2" y="122.4">J5</text>
<text x="51.3" y="120.3">+5V</text>
<text x="101.2" y="121.6">+3.3V</text>
<text x="115.1" y="125.4">J6</text>
<text x="131.3" y="121.6">+5V</text>
<text x="169.1" y="120.3">+12.4V</text>
<text x="173.6" y="125.4">+3.3V+5V</text>
<text x="173.6" y="125.4">+3.3V</text>
<text x="231.1" y="126.7">Vbatt</text>
<text x="236.9" y="133.3">JP3</text>
<text x="190.5" y="141.9">J3</text>
<text x="227.9" y="140.7">R22</text>
<text x="234.6" y="141.9" transform="rotate(-90 234.6 141.9)">732k</text>
<text x="259.1" y="140.7">JP2</text>
<text x="244.5" y="146">JP1</text>
<text x="72" y="153.4">+3.3V</text>
<text x="228.4" y="152.1">R23</text>
<text x="234.6" y="153.3" transform="rotate(-90 234.6 153.3)">732k</text>
<text x="241.3" y="155.9">4.7nF</text>
<text x="241.5" y="151.1">C26</text>
<text x="76.4" y="158.4">-12.4V</text>
</g>
<g font-size="1.3" fill="#a90000">
<text x="180.3" y="35.5">37</text>
<text x="245" y="31.2" transform="rotate(-90 245 31.2)">3</text>
<text x="250.7" y="34.2">1</text>
<text x="29.7" y="40.6">1</text>
<text x="72.3" y="40.6">29</text>
<text x="139" y="39.3">2</text>
<text x="139" y="41.8">3</text>
<text x="180.3" y="40.6">35</text>
<text x="180.3" y="38">36</text>
<text x="245" y="38.8" transform="rotate(-90 245 38.8)">2</text>
<text x="29.7" y="43.1">2</text>
<text x="29.7" y="45.6">3</text>
<text x="72.3" y="45.6">27</text>
<text x="72.3" y="43.1">28</text>
<text x="139" y="44.4">4</text>
<text x="139" y="46.9">5</text>
<text x="180.3" y="45.6">33</text>
<text x="180.3" y="43.1">34</text>
<text x="245" y="46.5" transform="rotate(-90 245 46.5)">2</text>
<text x="29.7" y="48.2">4</text>
<text x="29.7" y="50.7">5</text>
<text x="29.7" y="53.3">6</text>
<text x="72.3" y="53.3">24</text>
<text x="72.3" y="50.7">25</text>
<text x="72.3" y="48.2">26</text>
<text x="139" y="49.4">6</text>
<text x="139" y="52">7</text>
<text x="180.3" y="53.3">30</text>
<text x="180.3" y="50.7">31</text>
<text x="180.3" y="48.2">32</text>
<text x="250.7" y="49.4">1</text>
<text x="29.7" y="55.8">7</text>
<text x="29.7" y="58.3">8</text>
<text x="72.3" y="58.3">12</text>
<text x="72.3" y="55.8">23</text>
<text x="138.4" y="59.6">10</text>
<text x="139" y="54.5">8</text>
<text x="139" y="57.1">9</text>
<text x="180.3" y="58.3">28</text>
<text x="180.3" y="55.8">29</text>
<text x="245" y="54.1" transform="rotate(-90 245 54.1)">3</text>
<text x="29.7" y="60.9">9</text>
<text x="72.3" y="60.9">11</text>
<text x="138.4" y="62.1">11</text>
<text x="138.4" y="64.7">12</text>
<text x="180.3" y="66">25</text>
<text x="180.3" y="63.4">26</text>
<text x="180.3" y="60.9">27</text>
<text x="138.4" y="67.2">13</text>
<text x="138.4" y="69.8">14</text>
<text x="180.3" y="71">38</text>
<text x="180.3" y="68.5">39</text>
<text x="39.3" y="72.5" transform="rotate(-90 39.3 72.5)">10</text>
<text x="41.8" y="72.5" transform="rotate(-90 41.8 72.5)">13</text>
<text x="44.4" y="72.5" transform="rotate(-90 44.4 72.5)">14</text>
<text x="46.9" y="72.5" transform="rotate(-90 46.9 72.5)">15</text>
<text x="49.4" y="72.5" transform="rotate(-90 49.4 72.5)">16</text>
<text x="52" y="72.5" transform="rotate(-90 52 72.5)">17</text>
<text x="54.5" y="72.5" transform="rotate(-90 54.5 72.5)">18</text>
<text x="57.1" y="72.5" transform="rotate(-90 57.1 72.5)">19</text>
<text x="59.6" y="72.5" transform="rotate(-90 59.6 72.5)">20</text>
<text x="62.1" y="72.5" transform="rotate(-90 62.1 72.5)">21</text>
<text x="64.7" y="72.5" transform="rotate(-90 64.7 72.5)">22</text>
<text x="139" y="72.3">1</text>
<text x="149.8" y="80.1" transform="rotate(-90 149.8 80.1)">15</text>
<text x="152.3" y="80.1" transform="rotate(-90 152.3 80.1)">16</text>
<text x="154.9" y="80.1" transform="rotate(-90 154.9 80.1)">17</text>
<text x="157.4" y="80.1" transform="rotate(-90 157.4 80.1)">18</text>
<text x="159.9" y="80.1" transform="rotate(-90 159.9 80.1)">19</text>
<text x="162.5" y="80.1" transform="rotate(-90 162.5 80.1)">20</text>
<text x="165" y="80.1" transform="rotate(-90 165 80.1)">21</text>
<text x="167.6" y="80.1" transform="rotate(-90 167.6 80.1)">22</text>
<text x="170.1" y="80.1" transform="rotate(-90 170.1 80.1)">23</text>
<text x="172.6" y="80.1" transform="rotate(-90 172.6 80.1)">24</text>
<text x="40.5" y="124.4">1</text>
<text x="40.5" y="126.9">2</text>
<text x="40.5" y="129.5">3</text>
<text x="40.5" y="132">4</text>
<text x="112.9" y="128.2">1</text>
<text x="112.9" y="130.7">3</text>
<text x="121.8" y="128.2">2</text>
<text x="121.8" y="130.7">4</text>
<text x="40.5" y="134.5">5</text>
<text x="40.5" y="137.1">6</text>
<text x="112.9" y="133.3">5</text>
<text x="112.9" y="135.8">7</text>
<text x="121.8" y="133.3">6</text>
<text x="121.8" y="135.8">8</text>
<text x="184.1" y="133.3">1</text>
<text x="184.1" y="135.8">2</text>
<text x="40.5" y="139.6">7</text>
<text x="40.5" y="142.2">8</text>
<text x="112.3" y="140.9">11</text>
<text x="112.3" y="143.4">13</text>
<text x="112.9" y="138.3">9</text>
<text x="121.2" y="138.3">10</text>
<text x="121.2" y="140.9">12</text>
<text x="121.2" y="143.4">14</text>
<text x="184.1" y="138.3">3</text>
<text x="184.1" y="140.9">4</text>
<text x="184.1" y="143.4">5</text>
<text x="39.9" y="147.2">10</text>
<text x="39.9" y="149.8">11</text>
<text x="40.5" y="144.7">9</text>
<text x="112.3" y="146">15</text>
<text x="112.3" y="148.5">17</text>
<text x="121.2" y="146">16</text>
<text x="121.2" y="148.5">18</text>
<text x="184.1" y="146">6</text>
<text x="184.1" y="148.5">7</text>
<text x="39.9" y="152.3">12</text>
<text x="39.9" y="154.9">13</text>
<text x="112.3" y="151">19</text>
<text x="112.3" y="153.6">21</text>
<text x="121.2" y="151">20</text>
<text x="121.2" y="153.6">22</text>
<text x="184.1" y="151">8</text>
<text x="39.9" y="157.4">14</text>
<text x="39.9" y="159.9">15</text>
<text x="112.3" y="156.1">23</text>
<text x="112.3" y="158.7">25</text>
<text x="121.2" y="156.1">24</text>
<text x="121.2" y="158.7">26</text>
<text x="39.9" y="162.5">16</text>
<text x="39.9" y="165">17</text>
</g>
<g font-size="1" fill="#840000">
<text x="239.4" y="27.5">EN</text>
<text x="269" y="35.1">DTR</text>
<text x="185.1" y="36.4">LCD/TP_MOSI</text>
<text x="185.1" y="38.9">IO22</text>
<text x="185.1" y="41.5">RXDtoTXD0</text>
<text x="78.5" y="44">DTR</text>
<text x="126.3" y="47.8">Batt-Monitor</text>
<text x="131" y="45.3">TP_IRQ</text>
<text x="134" y="42.7">EN</text>
<text x="185.1" y="44">TXDtoRXD0</text>
<text x="185.1" y="46.5">IO21</text>
<text x="23.3" y="51.6">D-</text>
<text x="23.3" y="49.1">D+</text>
<text x="91.2" y="49.1">TXDtoRXD0</text>
<text x="91.2" y="51.6">RXDtoTXD0</text>
<text x="133.6" y="52.9">I35</text>
<text x="133.6" y="50.4">I34</text>
<text x="185.1" y="51.6">LCD/TP_MISO</text>
<text x="269" y="50.4">RTS</text>
<text x="78.5" y="54.2">RTS</text>
<text x="129.7" y="58">LCD_RST</text>
<text x="132.6" y="55.4">IO32</text>
<text x="185.1" y="54.2">LCD/TP_CLK</text>
<text x="185.1" y="56.7">LCD_CS</text>
<text x="234.4" y="58">IO0(boot)</text>
<text x="132.6" y="63.1">IO26</text>
<text x="132.6" y="60.5">IO25</text>
<text x="132.6" y="65.6">IO27</text>
<text x="185.1" y="64.3">LCD_RS</text>
<text x="132.6" y="68.1">IO14</text>
<text x="132.6" y="70.7">IO12</text>
<text x="185.1" y="66.9">IO0(boot)</text>
<text x="239.4" y="77">EN</text>
<text x="153.2" y="85.9" transform="rotate(-90 153.2 85.9)">IO13</text>
<text x="171" y="85.9" transform="rotate(-90 171 85.9)">IO15</text>
<text x="173.5" y="86.9" transform="rotate(-90 173.5 86.9)">TP_CS</text>
<text x="235.6" y="103.7">IO0(boot)</text>
<text x="54.3" y="130.4">IO26</text>
<text x="54.3" y="138">IO0(boot)</text>
<text x="54.3" y="135.4">IO27</text>
<text x="54.3" y="132.9">IO25</text>
<text x="261.3" y="134.2">Vbatt-VN</text>
<text x="54.3" y="140.5">IO32</text>
<text x="68.3" y="143.1">IO22</text>
<text x="95.4" y="141.8">TP_IRQ</text>
<text x="164.3" y="141.8">IO12</text>
<text x="164.3" y="139.3">IO14</text>
<text x="68.3" y="148.1">IO21</text>
<text x="136.9" y="149.4">LCD_RS</text>
<text x="164.3" y="144.3">IO13</text>
<text x="164.3" y="146.9">IO15</text>
<text x="261.3" y="146.9">Batt-Monitor</text>
<text x="54.3" y="155.8">I35</text>
<text x="54.3" y="153.2">Vbatt-VN</text>
<text x="54.3" y="150.7">I34</text>
<text x="90.5" y="152">LCD/TP_MOSI</text>
<text x="90.5" y="154.5">LCD/TP_MISO</text>
<text x="136.9" y="154.5">LCD_RST</text>
<text x="91.3" y="157">LCD/TP_CLK</text>
<text x="136.9" y="157">LCD_CS</text>
<text x="136.9" y="159.6">TP_CS</text>
</g>
<g font-size="1" fill="#0000c2">
<text x="43.2" y="129">WSEL</text>
<text x="43.6" y="131.6">DIN</text>
<text x="58.9" y="130.3">I2S_LRC</text>
<text x="43.3" y="136.4">MCK</text>
<text x="43.3" y="133.9">BCK</text>
<text x="58.8" y="132.9">I2S_DOUT</text>
<text x="58.9" y="135.4">I2S_BCLK</text>
<text x="42.9" y="138.9">MUTE</text>
<text x="43" y="141.5">LOUT</text>
<text x="60.2" y="142">SCL</text>
<text x="42.9" y="146.6">ROUT</text>
<text x="60.2" y="147.3">SDA</text>
</g>
</svg>
